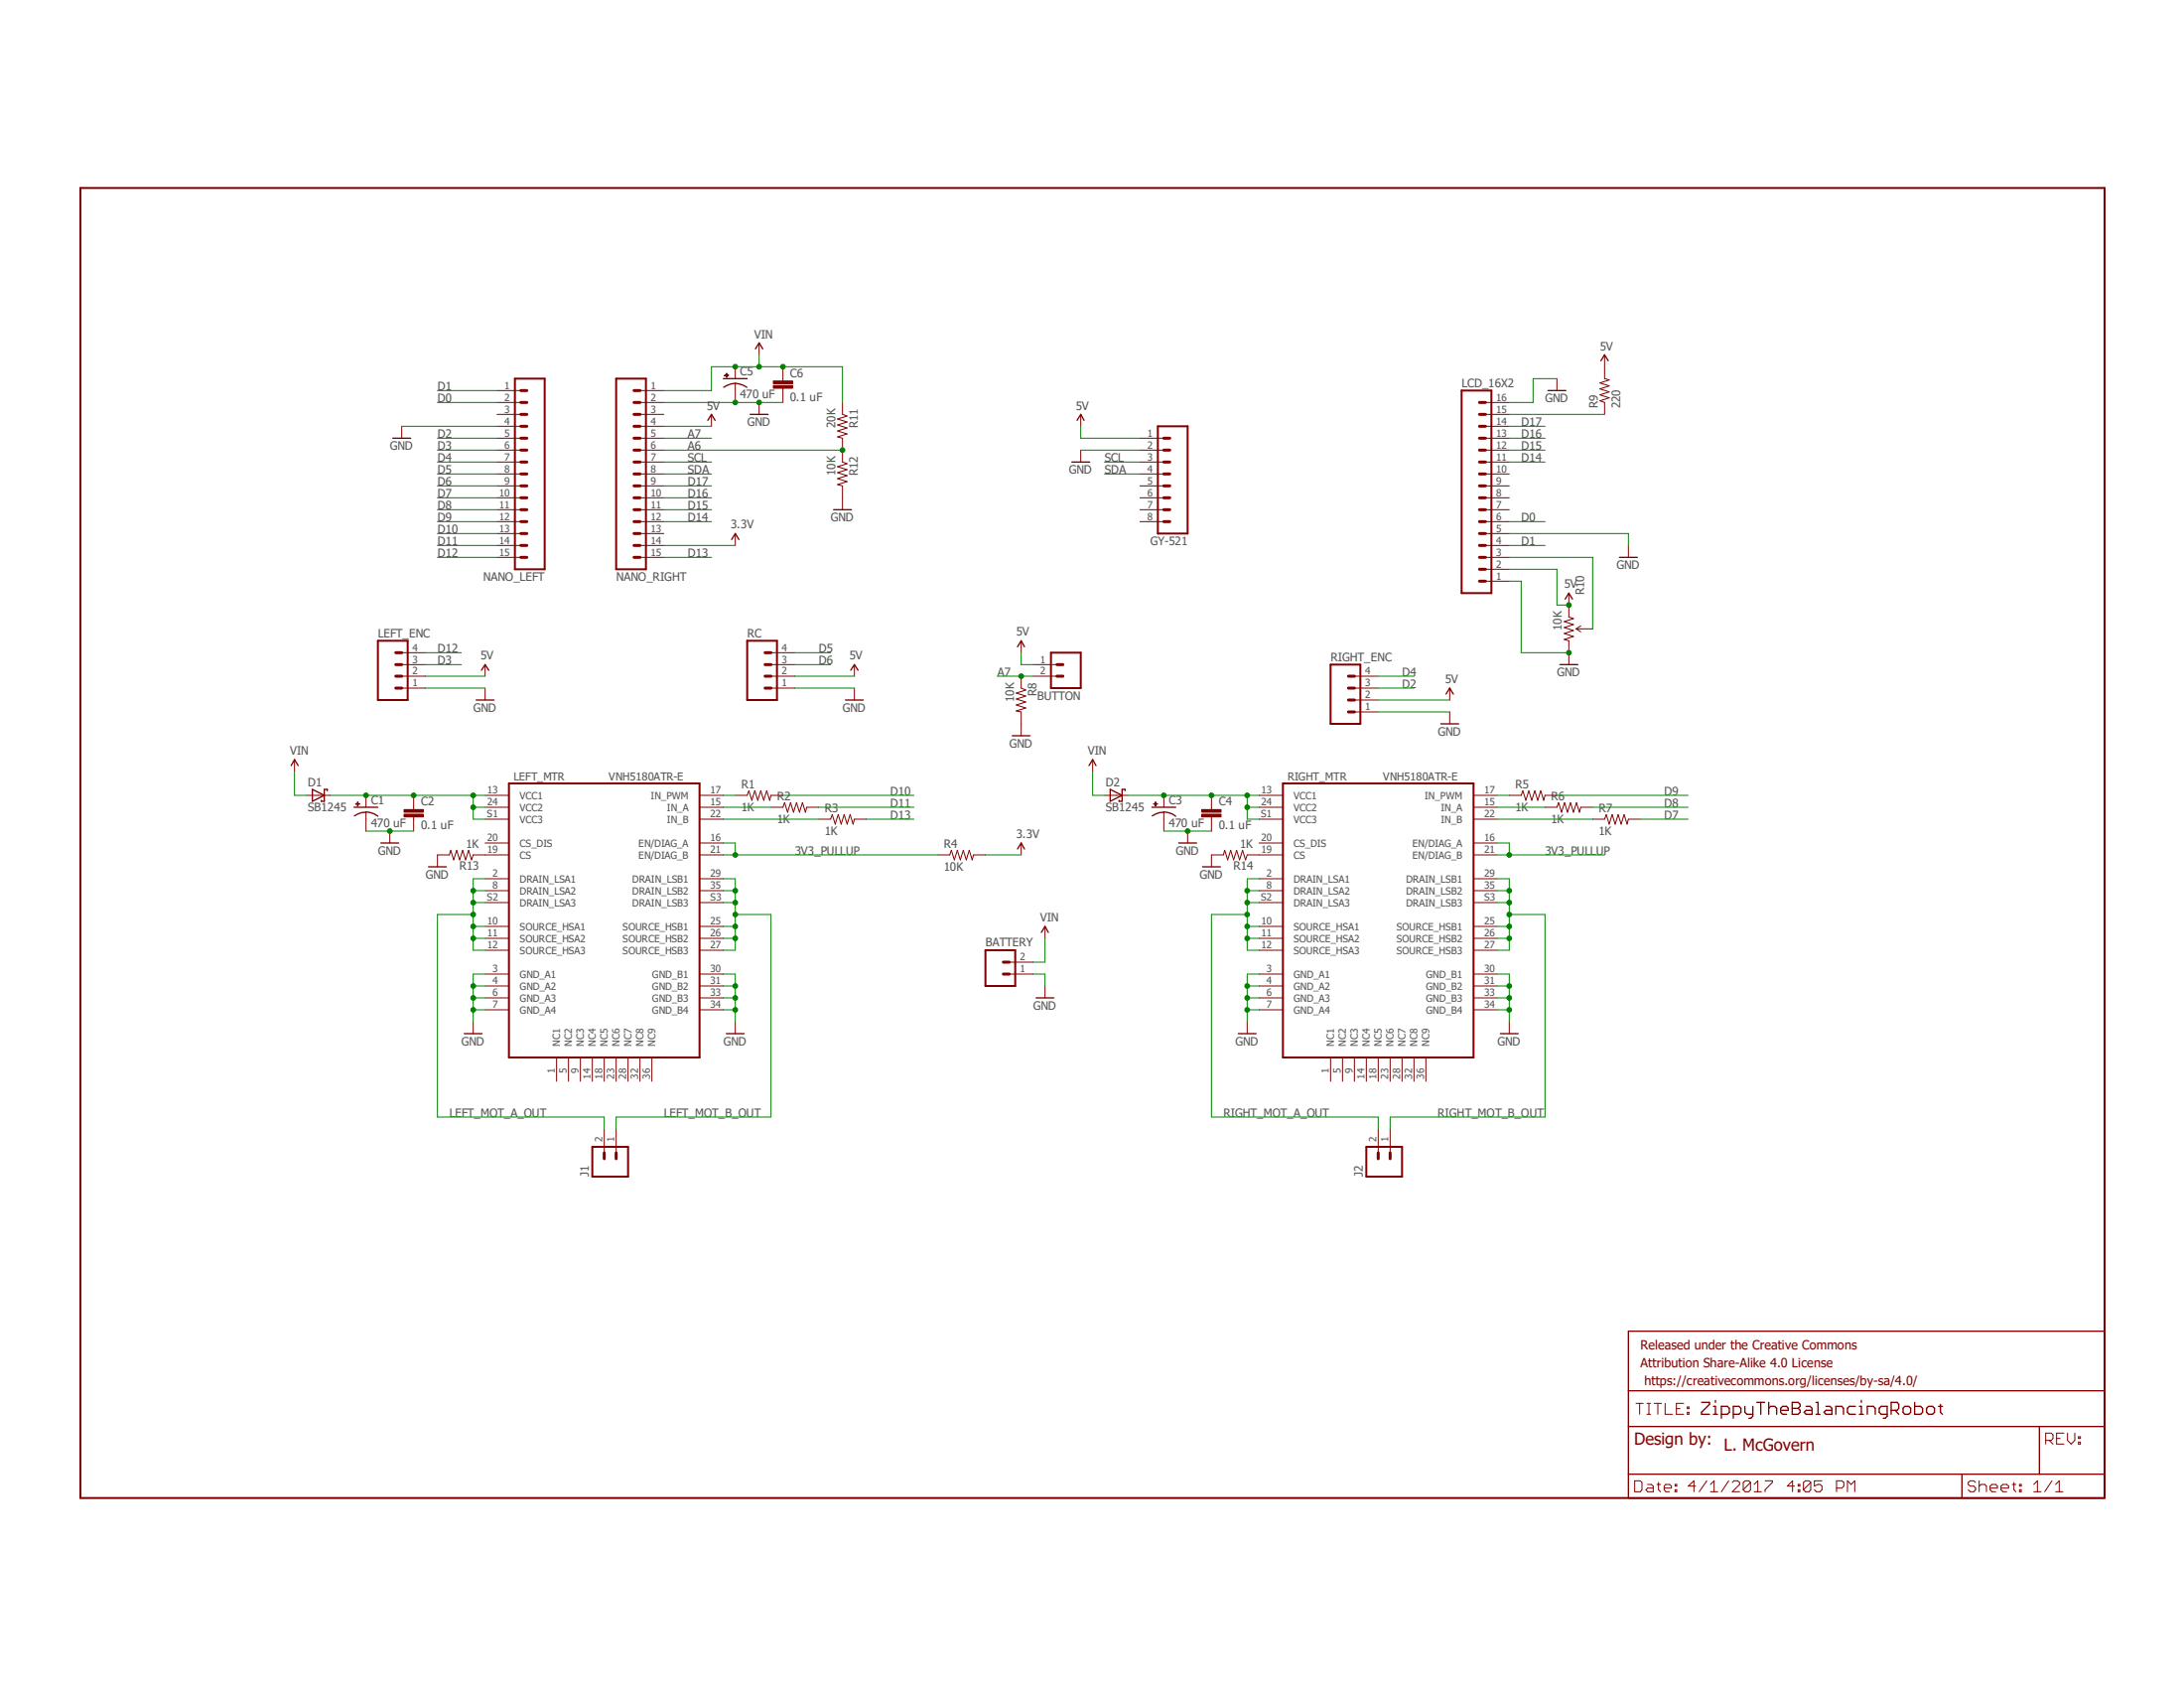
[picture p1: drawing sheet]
<svg xmlns="http://www.w3.org/2000/svg" width="279mm" height="216mm" viewBox="0 0 279 216" stroke-linecap="round" stroke-linejoin="round" font-family="sans-serif">
<path d="M9.9 23.9l259.6 168.1M269.5 23.9l-259.6 168.1" fill="none" stroke="#fff" stroke-width=".13"/>
<path d="M10.3 24h258.9v167.6h-258.9zM65.9 48.4h3.8v24.4h-3.8zM78.8 48.4h3.8v24.4h-3.8zM148.1 54.5h3.8v13.7h-3.8zM187 50h3.8v25.9h-3.8zM134.5 83.5h3.8v4.5h-3.8zM65.1 100.2h24.4v35.1h-24.4zM164.1 100.2h24.4v35.1h-24.4zM75.8 146.7h4.5v3.8h-4.5zM174.8 146.7h4.6v3.8h-4.6z" fill="none" stroke="#800000" stroke-width=".25"/>
<g fill="none" stroke="#800000" stroke-width=".17">
<path d="M90.6 53.8l.4-.8 .5 .8M92.5 48.4h3.1M92.6 49.5a2.41 2.41 0 0 1 2.9 0M96 53h2.3M96.6 44.6l.5-.7 .5 .7M137.1 59.1h2.3M137.8 53.8l.5-.8 .4 .8M198 50h2.3M204.8 46.1l.5-.7 .4 .7M200.2 76.6l.5-.7 .5 .7M207.2 71.3h2.3M37.3 97.9l.4-.7 .4 .7"/>
<path d="M60.9 89.5h2.3M61.6 85.7l.5-.7 .4 .7M130.2 82.7l.4-.7 .5 .7M139.3 97.9l.5-.7 .4 .7M184.3 92.6h2.3M185 88.8l.5-.8 .4 .8M199.6 85h2.2M40 101l1.5 .7-1.5 .8zM41.9 101.1v-.1h-.4v1.5h-.4v-.1M48.7 107.8h2.3M130.2 108.6l.4-.8 .5 .8M142 101l1.6 .7-1.6 .8z"/>
<path d="M143.9 101.1v-.1h-.3v1.5h-.4v-.1M150.8 107.8h2.3M59.4 132.2h2.3M92.9 132.2h2.3M158.4 132.2h2.3M191.9 132.2h2.3M208.3 170.3h60.9v21.3h-60.9zM208.3 177.9h60.9M217.7 179.4h1v.2l-1 1v.3h1M219.2 179.9h.3v1M219.5 179.1v.3M223.2 179.9v.7l.3 .3h.7"/>
<path d="M224.2 179.9v1.2l-.2 .3h-.3M224.7 179.4h1.1M225.3 179.4v1.5M226.3 179.4v1.5M229.3 179.4h.7l.3 .2v.3l-.3 .2 .3 .3v.2l-.3 .3h-.7zM231.1 179.9h.5l.2 .2v.8h-.7l-.3-.3 .3-.2h.7M232.3 179.4h.3v1.5M233.6 179.9h.5l.3 .2v.8h-.8l-.3-.3 .3-.2h.8M237.4 179.9h-.8l-.3 .2v.5l.3 .3h.8M237.9 179.9h.2v1M238.1 179.1v.3M243.7 179.9h.5l.2 .2v.5l-.2 .3h-.5l-.2-.3v-.5z"/>
<path d="M244.9 179.4v1.5h.8l.3-.3v-.5l-.3-.2h-.8M248 179.9h.5M248.2 179.6v1l.3 .3M208.3 182.5h60.9M208.3 188.6h60.9M219.2 180.9h.5M220.2 180.9h.8l.2-.3v-.5l-.2-.2h-.8v1.5M221.7 180.9h.8l.2-.3v-.5l-.2-.2h-.8v1.5M226.3 180.1l.2-.2h.5l.3 .2v.8M227.8 180.4h1v-.3l-.2-.2h-.6l-.2 .2v.5l.2 .3h.6M229.3 180.1h.7M232.3 180.9h.5"/>
<path d="M234.9 180.9v-1h.7l.2 .2v.8M237.9 180.9h.5M238.9 180.9v-1h.7l.3 .2v.8M241.4 180.9h-.7l-.3-.3v-.5l.3-.2h.7v1.2l-.2 .3h-.3M241.9 180.4h.8l.2-.3v-.5l-.2-.2h-.8v1.5M242.4 180.4l.5 .5M246.5 180.1l.2-.2h.5l.3 .2v.5l-.3 .3h-.5l-.2-.3zM251 188.6v3M260.9 182.5v6.1"/>
</g>
<g fill="none" stroke="#800000" stroke-width=".13">
<path d="M63.6 50h3M63.6 51.5h3M63.6 53h3M63.6 54.5h3M63.6 56h3M63.6 57.6h3M63.6 59.1h3M81.9 50h3M81.9 51.5h3M81.9 53h3M81.9 54.5h3M81.9 56h3"/>
<path d="M81.9 57.6h3M81.9 59.1h3M91 53v1.5M94.1 49v1M97.1 43.9v1.5M97.1 51.5v1.5M138.3 53v1.5M138.3 57.6v1.5M145.8 56h3.1M145.8 57.6h3.1M145.8 59.1h3.1M190 51.5h3.1"/>
<path d="M190 53h3.1M190 54.5h3.1M190 56h3.1M190 57.6h3.1M190 59.1h3.1M199.2 48.4v1.6M205.3 45.4v3l.6 .2-1.2 .4 1.2 .4-1.2 .3 1.2 .4-1.2 .4 1.2 .4-1.2 .4 .6 .2v1.5M63.6 60.6h3M63.6 62.1h3M63.6 63.7h3M63.6 65.2h3M63.6 66.7h3"/>
<path d="M63.6 68.2h3M63.6 69.8h3M63.6 71.3h3M81.9 60.6h3M81.9 62.1h3M81.9 63.7h3M81.9 65.2h3M81.9 66.7h3M81.9 68.2h3M81.9 69.8h3M81.9 71.3h3M145.8 60.6h3.1"/>
<path d="M145.8 62.1h3.1M145.8 63.7h3.1M145.8 65.2h3.1M145.8 66.7h3.1M190 60.6h3.1M190 62.1h3.1M190 63.7h3.1M190 65.2h3.1M190 66.7h3.1M190 68.2h3.1M190 69.8h3.1M190 71.3h3.1"/>
<path d="M190 74.3h3.1M190 72.8h3.1M200.7 75.9v3l.6 .2-1.2 .4 1.2 .4-1.2 .4 1.2 .3-1.2 .4 1.2 .4-1.2 .4 .6 .2v3M208.3 69.8v1.5M37.7 97.2v1.5M62.1 85v1.5M62.1 88v1.5M130.6 82v1.5M132.2 85h3M132.2 86.5h3M139.8 97.2v1.5M185.5 88v1.5"/>
<path d="M185.5 91.1v1.5M201.6 80.4l.6 .4M201.6 80.4h2.2M202.2 80.1l-.6 .3M39.2 101.7h3M49.9 106.3v1.5M51.7 104.1h2.4v.4h-2.4zM51.7 103.5h2.4v.4h-2.4zM52.9 101.7v1.8M52.9 104.5v1.8M62.1 109.3h3M62.1 107.8h3"/>
<path d="M62.1 112.4h3M62.1 113.9h3M62.1 115.4h3M62.1 103.3h3M62.1 104.8h3M62.1 101.7h3M62.1 118.5h3M89.5 109.3h3M89.5 107.8h3M89.5 112.4h3M89.5 113.9h3M89.5 115.4h3"/>
<path d="M89.5 103.3h3M89.5 104.8h3M89.5 101.7h3M89.5 118.5h3M94.1 101.7h1.5l.2-.6 .4 1.3 .4-1.3 .3 1.3 .4-1.3 .4 1.3 .4-1.3 .4 1.3 .1-.7h1.6M98.6 103.3h1.6l.2-.6 .4 1.2 .3-1.2 .4 1.2 .4-1.2 .4 1.2 .4-1.2 .3 1.2 .2-.6h1.5M104.7 104.8h1.6l.2-.6 .3 1.2 .4-1.2 .4 1.2 .4-1.2 .4 1.2 .4-1.2 .3 1.2 .2-.6h1.5M120 109.3h1.5l.2-.5 .4 1.2 .4-1.2 .4 1.2 .3-1.2 .4 1.2 .4-1.2 .4 1.2 .1-.7h1.6M130.6 107.8v1.5M141.3 101.7h3M151.9 106.3v1.5M153.8 104.1h2.4v.4h-2.4z"/>
<path d="M153.8 103.5h2.4v.4h-2.4zM155 101.7v1.8M155 104.5v1.8M161.1 109.3h3M161.1 107.8h3M161.1 112.4h3M161.1 113.9h3M161.1 115.4h3M161.1 103.3h3M161.1 104.8h3M161.1 101.7h3M161.1 118.5h3"/>
<path d="M188.5 109.3h3.1M188.5 107.8h3.1M188.5 112.4h3.1M188.5 113.9h3.1M188.5 115.4h3.1M188.5 103.3h3.1M188.5 104.8h3.1M188.5 101.7h3.1M188.5 118.5h3.1M193.1 101.7h1.5l.2-.6 .4 1.3 .4-1.3 .4 1.3 .3-1.3 .4 1.3 .4-1.3 .4 1.3 .2-.7h1.5M197.7 103.3h1.5l.2-.6 .4 1.2 .4-1.2 .3 1.2 .4-1.2 .4 1.2 .4-1.2 .4 1.2 .1-.6h1.6M203.8 104.8h1.5l.2-.6 .4 1.2 .3-1.2 .4 1.2 .4-1.2 .4 1.2 .4-1.2 .4 1.2 .1-.6h1.5"/>
<path d="M60.5 130.7v1.5M62.1 124.6h3M62.1 126.1h3M62.1 127.6h3M62.1 129.2h3M62.1 120h3M62.1 121.5h3M71.2 135.3v3M72.7 135.3v3M74.3 135.3v3M75.8 135.3v3M77.3 135.3v3"/>
<path d="M78.8 135.3v3M80.3 135.3v3M81.9 135.3v3M83.4 135.3v3M89.5 124.6h3M89.5 126.1h3M89.5 127.6h3M89.5 129.2h3M89.5 120h3M89.5 121.5h3M94.1 130.7v1.5M159.6 130.7v1.5"/>
<path d="M161.1 124.6h3M161.1 126.1h3M161.1 127.6h3M161.1 129.2h3M161.1 120h3M161.1 121.5h3M170.2 135.3v3M171.7 135.3v3M173.3 135.3v3M174.8 135.3v3M176.3 135.3v3M177.8 135.3v3"/>
<path d="M179.4 135.3v3M180.9 135.3v3M182.4 135.3v3M188.5 124.6h3.1M188.5 126.1h3.1M188.5 127.6h3.1M188.5 129.2h3.1M188.5 120h3.1M188.5 121.5h3.1M193.1 130.7v1.5M77.3 144.4v3M78.8 144.4v3"/>
<path d="M176.3 144.4v3M177.8 144.4v3M209.3 179.5h.9M209.8 179.5v1.4M210.7 179.5h.5M210.9 179.5v1.4M211.6 179.5h1M212.1 179.5v1.4M213 179.5v1.4h1M215.4 179.5h-.9v1.4h.9M215.9 180h.2v.2h-.2zM209.1 189.4h.7l.3 .2v.9l-.3 .3h-.7z"/>
<path d="M210.7 180.9h.5M210.8 189.9h.4l.3 .2v.7h-.7l-.2-.3 .2-.2h.7M212 189.9h.4M212.2 189.6v.9l.2 .3M212.9 190.3h.9v-.2l-.2-.2h-.5l-.2 .2v.4l.2 .3h.5M214.3 190.5h.2v.3h-.2zM214.3 189.9h.2v.2h-.2zM214.5 180.2h.4M215.9 180.6h.2v.3h-.2zM216.9 190.1h-.9l.7-.7v1.4M218.4 189.4l-1 1.4M218.8 190.8h1"/>
<path d="M218.8 189.9l.5-.5v1.4M221.1 189.4l-.9 1.4M221.6 189.6l.2-.2h.5l.2 .2v.3l-.9 .9h.9M223.9 189.6v.9l-.2 .3h-.4l-.3-.3M223.9 189.6l-.2-.2h-.4l-.3 .2v.9M223.9 189.6l-.9 .9M224.4 190.8h.9M224.4 189.9l.5-.5v1.4M225.8 189.4h.9v.2l-.9 .9v.3M229.6 190.1h-1l.7-.7v1.4M230 190.5h.3v.3h-.3zM230 189.9h.3v.2h-.3z"/>
<path d="M231.6 189.6v.9l-.2 .3h-.4l-.3-.3M231.6 189.6l-.2-.2h-.4l-.3 .2v.9M231.6 189.6l-.9 .9M233.1 189.4h-1v.7l.5-.2h.2l.3 .2v.4l-.3 .3h-.4l-.3-.3M234.9 190.3h.7l.3-.2v-.5l-.3-.2h-.7v1.4M236.3 190.8v-1.4l.5 .5 .5-.5v1.4M252.7 189.6l-.2-.2h-.4l-.3 .2v.3l.3 .2h.4l.2 .2v.2l-.2 .3h-.4l-.3-.3M253.2 190.1l.2-.2h.5l.2 .2v.7M253.2 189.4v1.4M254.6 190.3h.9v-.2l-.2-.2h-.5l-.2 .2v.4l.2 .3h.5M256 190.3h1v-.2l-.3-.2h-.5l-.2 .2v.4l.2 .3h.5M257.4 189.9h.5"/>
<path d="M257.6 189.6v.9l.3 .3M258.4 190.5h.2v.3h-.2zM258.4 189.9h.2v.2h-.2zM260.2 190.8h.9M260.2 189.9l.4-.5v1.4M261.7 184.2h.7l.2-.2v-.5l-.2-.2h-.7v1.4M262.2 184.2l.4 .5M262.5 189.4l-.9 1.4M263 190.8h.9M263 189.9l.4-.5v1.4M263.1 184h.5M264 183.3h-.9v1.4h.9"/>
<path d="M264.5 183.3v.9l.5 .5 .4-.5v-.9M265.9 184.4h.2v.3h-.2zM265.9 183.8h.2v.2h-.2z"/>
</g>
<g fill="none" stroke="#800000" stroke-width=".38">
<path d="M66.6 53h.8M66.6 51.5h.8M66.6 50h.8M66.6 56h.8M66.6 54.5h.8M66.6 57.6h.8M66.6 59.1h.8M81.1 53h.8M81.1 51.5h.8M81.1 50h.8M81.1 56h.8M81.1 54.5h.8"/>
<path d="M81.1 57.6h.8M81.1 59.1h.8M148.9 56h.7M148.9 57.6h.7M148.9 59.1h.7M189.3 53h.7M189.3 51.5h.7M189.3 56h.7M189.3 54.5h.7M189.3 57.6h.7M189.3 59.1h.7M66.6 60.6h.8"/>
<path d="M66.6 62.1h.8M66.6 63.7h.8M66.6 65.2h.8M66.6 66.7h.8M66.6 68.2h.8M66.6 69.8h.8M66.6 71.3h.8M81.1 60.6h.8M81.1 62.1h.8M81.1 63.7h.8M81.1 65.2h.8M81.1 66.7h.8"/>
<path d="M81.1 68.2h.8M81.1 69.8h.8M81.1 71.3h.8M148.9 60.6h.7M148.9 62.1h.7M148.9 63.7h.7M148.9 65.2h.7M148.9 66.7h.7M189.3 60.6h.7M189.3 62.1h.7M189.3 63.7h.7M189.3 65.2h.7"/>
<path d="M189.3 66.7h.7M189.3 68.2h.7M189.3 69.8h.7M189.3 71.3h.7M189.3 72.8h.7M189.3 74.3h.7M135.2 86.5h.8M135.2 85h.8M77.3 147.4v.8M78.8 147.4v.8M176.3 147.4v.8M177.8 147.4v.8"/>
</g>
<path d="M51.7 104.3h2.4M51.7 103.7h2.4M153.8 104.3h2.4M153.8 103.7h2.4" fill="none" stroke="#800000" stroke-width=".34"/>
<path d="M92.7 48h.5h-.5z" fill-rule="evenodd" fill="#800000"/>
<path d="M92.7 48h.5h-.5z" fill="none" stroke="#800000" stroke-width=".13"/>
<path d="M92.9 47.8h.1v.5h-.1z" fill-rule="evenodd" fill="#800000"/>
<g fill="none" stroke="#800000" stroke-width=".13">
<path d="M51.4 54.5v1.5M92.9 47.8h.1v.5h-.1zM94.1 46.9v1.5M94.1 50v1.5M98.9 49.3h2.5v.4h-2.5zM98.9 48.7h2.5v.4h-2.5zM100.2 46.9v1.8M100.2 49.7v1.8M107.8 51.5v1.5l.6 .2-1.3 .4 1.3 .4-1.3 .4 1.3 .3-1.3 .4 1.3 .4-1.3 .4 .7 .1v3.1l.6 .2-1.3 .4 1.3 .4-1.3 .4 1.3 .3-1.3 .4 1.3 .4-1.3 .4 .7 .1v3.1M94.1 68.2v1.6M51.4 88h3M51.4 86.5h3"/>
<path d="M51.4 85h3M51.4 83.5h3M98.6 88h3.1M98.6 86.5h3.1M98.6 85h3.1M98.6 83.5h3.1M109.3 85v1.5M109.3 88v1.5M173.3 88h3M173.3 86.5h3M173.3 91.1h3M173.3 89.5h3"/>
<path d="M46.8 103.9v.9M133.7 118.5v1.5M129.1 124.6h3.1M129.1 123.1h3.1M133.7 126.1v1.5"/>
</g>
<path d="M98.9 49.5h2.5M98.9 48.9h2.5" fill="none" stroke="#800000" stroke-width=".34"/>
<path d="M50.2 56h2.3M93.6 69l.5-.8 .4 .8M106.6 65.2h2.3M108.2 89.5h2.2M108.8 85.7l.5-.7 .5 .7M45.3 103.3h3M46.8 103.8l1.1 .3 .4 .3M46.8 103.9h-.5l-1 .5M133.2 119.3l.5-.8 .4 .8M132.5 127.6h2.3" fill="none" stroke="#800000" stroke-width=".17"/>
<path d="M48.3 82h3.9v7.5h-3.9zM95.6 82h3.8v7.5h-3.8zM170.2 85h3.8v7.6h-3.8zM126.1 121.5h3.8v4.6h-3.8z" fill="none" stroke="#800000" stroke-width=".25"/>
<g fill="none" stroke="#800000" stroke-width=".38">
<path d="M50.6 85h.8M50.6 86.5h.8M50.6 88h.8M50.6 83.5h.8M97.9 85h.7M97.9 86.5h.7M97.9 88h.7M97.9 83.5h.7M172.5 86.5h.8M172.5 88h.8M172.5 89.5h.8M172.5 91.1h.8"/>
<path d="M128.4 123.1h.7M128.4 124.6h.7"/>
</g>
<path d="M45.5 102.8h.5v.1h-.5z" fill-rule="evenodd" fill="#800000"/>
<path d="M45.5 102.8h.5v.1h-.5z" fill="none" stroke="#800000" stroke-width=".13"/>
<path d="M45.7 102.6h.1v.5h-.1z" fill-rule="evenodd" fill="#800000"/>
<path d="M45.7 102.6h.1v.5h-.1zM46.8 101.7v1.6M46.8 104.8v1.5M148.9 103.9v.9" fill="none" stroke="#800000" stroke-width=".13"/>
<path d="M147.4 103.3h3M148.9 103.8l1 .3 .5 .3M148.9 103.9h-.5l-1 .5" fill="none" stroke="#800000" stroke-width=".17"/>
<path d="M147.6 102.8h.5v.1h-.5z" fill-rule="evenodd" fill="#800000"/>
<path d="M147.6 102.8h.5v.1h-.5z" fill="none" stroke="#800000" stroke-width=".13"/>
<path d="M147.8 102.6h.1v.5h-.1z" fill-rule="evenodd" fill="#800000"/>
<path d="M130.6 86.5v1.5l.6 .3-1.2 .3 1.2 .4-1.2 .4 1.2 .4-1.2 .4 1.2 .4-1.2 .3 .6 .2v3M62.1 109.3h-1.6l-.2 .7-.4-1.2-.3 1.2-.4-1.2-.4 1.2-.4-1.2-.4 1.2-.3-1.2-.2 .5h-1.5v1.6M147.8 102.6h.1v.5h-.1zM148.9 101.7v1.6M148.9 104.8v1.5M161.1 109.3h-1.5l-.3 .7-.3-1.2-.4 1.2-.4-1.2-.4 1.2-.4-1.2-.3 1.2-.4-1.2-.2 .5h-1.5v1.6" fill="none" stroke="#800000" stroke-width=".13"/>
<path d="M129.5 94.1h2.3M54.8 110.9h2.3M153.8 110.9h2.3" fill="none" stroke="#800000" stroke-width=".17"/>
<path d="M92.5 124.6h1.6v6.1M92.5 126.1h1.6" fill="none" stroke="#008000" stroke-width=".13"/>
<circle cx="94.1" cy="126.1" r=".3" fill="#008000"/>
<g fill="none" stroke="#008000" stroke-width=".13">
<path d="M92.5 127.6h1.6"/>
<circle cx="94.1" cy="126.1" r=".3"/>
</g>
<circle cx="94.1" cy="127.6" r=".3" fill="#008000"/>
<g fill="none" stroke="#008000" stroke-width=".13">
<path d="M92.5 129.2h1.6"/>
<circle cx="94.1" cy="127.6" r=".3"/>
</g>
<circle cx="94.1" cy="129.2" r=".3" fill="#008000"/>
<g fill="none" stroke="#008000" stroke-width=".13">
<path d="M60.5 126.1h1.6M62.1 124.6h-1.6v6.1"/>
<circle cx="94.1" cy="129.2" r=".3"/>
</g>
<circle cx="60.5" cy="126.1" r=".3" fill="#008000"/>
<g fill="none" stroke="#008000" stroke-width=".13">
<path d="M60.5 127.6h1.6"/>
<circle cx="60.5" cy="126.1" r=".3"/>
</g>
<circle cx="60.5" cy="127.6" r=".3" fill="#008000"/>
<g fill="none" stroke="#008000" stroke-width=".13">
<path d="M60.5 129.2h1.6"/>
<circle cx="60.5" cy="127.6" r=".3"/>
</g>
<circle cx="60.5" cy="129.2" r=".3" fill="#008000"/>
<g fill="none" stroke="#008000" stroke-width=".13">
<path d="M46.8 106.3h6.1"/>
<circle cx="60.5" cy="129.2" r=".3"/>
</g>
<circle cx="49.9" cy="106.3" r=".3" fill="#008000"/>
<g fill="none" stroke="#008000" stroke-width=".13">
<path d="M191.6 124.6h1.5v6.1M191.6 126.1h1.5"/>
<circle cx="49.9" cy="106.3" r=".3"/>
</g>
<circle cx="193.1" cy="126.1" r=".3" fill="#008000"/>
<g fill="none" stroke="#008000" stroke-width=".13">
<path d="M191.6 127.6h1.5"/>
<circle cx="193.1" cy="126.1" r=".3"/>
</g>
<circle cx="193.1" cy="127.6" r=".3" fill="#008000"/>
<g fill="none" stroke="#008000" stroke-width=".13">
<path d="M191.6 129.2h1.5"/>
<circle cx="193.1" cy="127.6" r=".3"/>
</g>
<circle cx="193.1" cy="129.2" r=".3" fill="#008000"/>
<g fill="none" stroke="#008000" stroke-width=".13">
<path d="M159.6 126.1h1.5M161.1 124.6h-1.5v6.1"/>
<circle cx="193.1" cy="129.2" r=".3"/>
</g>
<circle cx="159.6" cy="126.1" r=".3" fill="#008000"/>
<g fill="none" stroke="#008000" stroke-width=".13">
<path d="M159.6 127.6h1.5"/>
<circle cx="159.6" cy="126.1" r=".3"/>
</g>
<circle cx="159.6" cy="127.6" r=".3" fill="#008000"/>
<g fill="none" stroke="#008000" stroke-width=".13">
<path d="M159.6 129.2h1.5"/>
<circle cx="159.6" cy="127.6" r=".3"/>
</g>
<circle cx="159.6" cy="129.2" r=".3" fill="#008000"/>
<g fill="none" stroke="#008000" stroke-width=".13">
<path d="M148.9 106.3h6.1"/>
<circle cx="159.6" cy="129.2" r=".3"/>
</g>
<circle cx="151.9" cy="106.3" r=".3" fill="#008000"/>
<g fill="none" stroke="#008000" stroke-width=".13">
<path d="M193.1 74.3h1.5v9.2h6.1"/>
<circle cx="151.9" cy="106.3" r=".3"/>
</g>
<circle cx="200.7" cy="83.5" r=".3" fill="#008000"/>
<g fill="none" stroke="#008000" stroke-width=".13">
<path d="M84.9 51.5h12.2M138.3 57.6h7.5M199.2 48.4h-3.1v3.1h-3M193.1 68.2h15.2v1.6M54.4 88h7.7M176.3 91.1h9.2"/>
<circle cx="200.7" cy="83.5" r=".3"/>
</g>
<circle cx="94.1" cy="51.5" r=".3" fill="#008000"/>
<g fill="none" stroke="#008000" stroke-width=".13">
<path d="M97.1 51.5h3.1"/>
<circle cx="94.1" cy="51.5" r=".3"/>
</g>
<circle cx="97.1" cy="51.5" r=".3" fill="#008000"/>
<g fill="none" stroke="#008000" stroke-width=".13">
<path d="M51.4 54.5h12.2M101.7 88h7.6M92.5 112.4h1.6v9.1h-1.6M92.5 113.9h1.6M132.2 124.6h1.5v1.5"/>
<circle cx="97.1" cy="51.5" r=".3"/>
</g>
<circle cx="94.1" cy="113.9" r=".3" fill="#008000"/>
<g fill="none" stroke="#008000" stroke-width=".13">
<path d="M92.5 115.4h1.6"/>
<circle cx="94.1" cy="113.9" r=".3"/>
</g>
<circle cx="94.1" cy="115.4" r=".3" fill="#008000"/>
<g fill="none" stroke="#008000" stroke-width=".13">
<path d="M92.5 118.5h1.6"/>
<circle cx="94.1" cy="115.4" r=".3"/>
</g>
<circle cx="94.1" cy="118.5" r=".3" fill="#008000"/>
<g fill="none" stroke="#008000" stroke-width=".13">
<path d="M92.5 120h1.6"/>
<circle cx="94.1" cy="118.5" r=".3"/>
</g>
<circle cx="94.1" cy="120" r=".3" fill="#008000"/>
<g fill="none" stroke="#008000" stroke-width=".13">
<path d="M94.1 117h4.5"/>
<circle cx="94.1" cy="120" r=".3"/>
</g>
<circle cx="94.1" cy="117" r=".3" fill="#008000"/>
<g fill="none" stroke="#008000" stroke-width=".13">
<path d="M62.1 112.4h-1.6v9.1h1.6M98.6 117v25.9h-19.8v1.5M60.5 120h1.6"/>
<circle cx="94.1" cy="117" r=".3"/>
</g>
<circle cx="60.5" cy="120" r=".3" fill="#008000"/>
<g fill="none" stroke="#008000" stroke-width=".13">
<path d="M60.5 118.5h1.6"/>
<circle cx="60.5" cy="120" r=".3"/>
</g>
<circle cx="60.5" cy="118.5" r=".3" fill="#008000"/>
<g fill="none" stroke="#008000" stroke-width=".13">
<path d="M60.5 115.4h1.6"/>
<circle cx="60.5" cy="118.5" r=".3"/>
</g>
<circle cx="60.5" cy="115.4" r=".3" fill="#008000"/>
<g fill="none" stroke="#008000" stroke-width=".13">
<path d="M60.5 113.9h1.6"/>
<circle cx="60.5" cy="115.4" r=".3"/>
</g>
<circle cx="60.5" cy="113.9" r=".3" fill="#008000"/>
<g fill="none" stroke="#008000" stroke-width=".13">
<path d="M56 117h4.5"/>
<circle cx="60.5" cy="113.9" r=".3"/>
</g>
<circle cx="60.5" cy="117" r=".3" fill="#008000"/>
<g fill="none" stroke="#008000" stroke-width=".13">
<path d="M56 68.2h7.6M56 69.8h7.6M84.9 69.8h9.2M84.9 71.3h6.1M56 117v25.9h21.3v1.5M60.5 103.3h1.6M62.1 101.7h-1.6v3.1h1.6M92.5 101.7h1.6M92.5 103.3h6.1M92.5 104.8h12.2M100.2 101.7h16.7M104.7 103.3h12.2"/>
<path d="M110.8 104.8h6.1M126.1 109.3h4.5"/>
<circle cx="60.5" cy="117" r=".3"/>
</g>
<circle cx="60.5" cy="103.3" r=".3" fill="#008000"/>
<circle cx="60.5" cy="103.3" r=".3" fill="none" stroke="#008000" stroke-width=".13"/>
<circle cx="60.5" cy="101.7" r=".3" fill="#008000"/>
<g fill="none" stroke="#008000" stroke-width=".13">
<path d="M42.2 101.7h18.3"/>
<circle cx="60.5" cy="101.7" r=".3"/>
</g>
<circle cx="52.9" cy="101.7" r=".3" fill="#008000"/>
<circle cx="52.9" cy="101.7" r=".3" fill="none" stroke="#008000" stroke-width=".13"/>
<circle cx="46.8" cy="101.7" r=".3" fill="#008000"/>
<g fill="none" stroke="#008000" stroke-width=".13">
<path d="M97.1 46.9h-6.1v3.1h-6.1M37.7 98.7v3h1.5M139.8 98.7v3h1.5"/>
<circle cx="46.8" cy="101.7" r=".3"/>
</g>
<circle cx="94.1" cy="46.9" r=".3" fill="#008000"/>
<g fill="none" stroke="#008000" stroke-width=".13">
<path d="M97.1 45.4v1.5h3.1"/>
<circle cx="94.1" cy="46.9" r=".3"/>
</g>
<circle cx="97.1" cy="46.9" r=".3" fill="#008000"/>
<g fill="none" stroke="#008000" stroke-width=".13">
<path d="M100.2 46.9h7.6v4.6"/>
<circle cx="97.1" cy="46.9" r=".3"/>
</g>
<circle cx="100.2" cy="46.9" r=".3" fill="#008000"/>
<g fill="none" stroke="#008000" stroke-width=".13">
<path d="M191.6 101.7h1.5M191.6 103.3h6.1M191.6 104.8h12.2M191.6 107.8h1.5v1.5h-1.5M133.7 120v3.1h-1.5"/>
<circle cx="100.2" cy="46.9" r=".3"/>
</g>
<circle cx="193.1" cy="109.3" r=".3" fill="#008000"/>
<g fill="none" stroke="#008000" stroke-width=".13">
<path d="M92.5 109.3h27.5M92.5 107.8h1.6v1.5M193.1 109.3h12.2"/>
<circle cx="193.1" cy="109.3" r=".3"/>
</g>
<circle cx="94.1" cy="109.3" r=".3" fill="#008000"/>
<g fill="none" stroke="#008000" stroke-width=".13">
<path d="M159.6 103.3h1.5M161.1 101.7h-1.5v3.1h1.5"/>
<circle cx="94.1" cy="109.3" r=".3"/>
</g>
<circle cx="159.6" cy="103.3" r=".3" fill="#008000"/>
<circle cx="159.6" cy="103.3" r=".3" fill="none" stroke="#008000" stroke-width=".13"/>
<circle cx="159.6" cy="101.7" r=".3" fill="#008000"/>
<g fill="none" stroke="#008000" stroke-width=".13">
<path d="M144.3 101.7h15.3"/>
<circle cx="159.6" cy="101.7" r=".3"/>
</g>
<circle cx="155" cy="101.7" r=".3" fill="#008000"/>
<circle cx="155" cy="101.7" r=".3" fill="none" stroke="#008000" stroke-width=".13"/>
<circle cx="148.9" cy="101.7" r=".3" fill="#008000"/>
<g fill="none" stroke="#008000" stroke-width=".13">
<path d="M161.1 112.4h-1.5v9.1h1.5M159.6 120h1.5"/>
<circle cx="148.9" cy="101.7" r=".3"/>
</g>
<circle cx="159.6" cy="120" r=".3" fill="#008000"/>
<g fill="none" stroke="#008000" stroke-width=".13">
<path d="M159.6 118.5h1.5"/>
<circle cx="159.6" cy="120" r=".3"/>
</g>
<circle cx="159.6" cy="118.5" r=".3" fill="#008000"/>
<g fill="none" stroke="#008000" stroke-width=".13">
<path d="M159.6 115.4h1.5"/>
<circle cx="159.6" cy="118.5" r=".3"/>
</g>
<circle cx="159.6" cy="115.4" r=".3" fill="#008000"/>
<g fill="none" stroke="#008000" stroke-width=".13">
<path d="M159.6 113.9h1.5"/>
<circle cx="159.6" cy="115.4" r=".3"/>
</g>
<circle cx="159.6" cy="113.9" r=".3" fill="#008000"/>
<g fill="none" stroke="#008000" stroke-width=".13">
<path d="M155 117h4.6"/>
<circle cx="159.6" cy="113.9" r=".3"/>
</g>
<circle cx="159.6" cy="117" r=".3" fill="#008000"/>
<g fill="none" stroke="#008000" stroke-width=".13">
<path d="M155 117v25.9h21.3v1.5M191.6 112.4h1.5v9.1h-1.5M191.6 113.9h1.5"/>
<circle cx="159.6" cy="117" r=".3"/>
</g>
<circle cx="193.1" cy="113.9" r=".3" fill="#008000"/>
<g fill="none" stroke="#008000" stroke-width=".13">
<path d="M191.6 115.4h1.5"/>
<circle cx="193.1" cy="113.9" r=".3"/>
</g>
<circle cx="193.1" cy="115.4" r=".3" fill="#008000"/>
<g fill="none" stroke="#008000" stroke-width=".13">
<path d="M191.6 118.5h1.5"/>
<circle cx="193.1" cy="115.4" r=".3"/>
</g>
<circle cx="193.1" cy="118.5" r=".3" fill="#008000"/>
<g fill="none" stroke="#008000" stroke-width=".13">
<path d="M191.6 120h1.5"/>
<circle cx="193.1" cy="118.5" r=".3"/>
</g>
<circle cx="193.1" cy="120" r=".3" fill="#008000"/>
<g fill="none" stroke="#008000" stroke-width=".13">
<path d="M193.1 117h4.6"/>
<circle cx="193.1" cy="120" r=".3"/>
</g>
<circle cx="193.1" cy="117" r=".3" fill="#008000"/>
<g fill="none" stroke="#008000" stroke-width=".13">
<path d="M56 66.7h7.6M56 65.2h7.6M56 63.7h7.6M193.1 72.8h6.1v4.6h1.5M197.7 117v25.9h-19.9v1.5M199.2 101.7h16.7M203.8 103.3h12.1M209.8 104.8h6.1"/>
<circle cx="193.1" cy="117" r=".3"/>
</g>
<circle cx="200.7" cy="77.4" r=".3" fill="#008000"/>
<g fill="none" stroke="#008000" stroke-width=".13">
<path d="M56 56h7.6M56 50h7.6M56 51.5h7.6M56 59.1h7.6M56 57.6h7.6M84.9 56h6.1M84.9 54.5h6.1M84.9 59.1h6.1M138.3 54.5v1.5h7.5M141.3 59.1h4.5M193.1 56h4.6M193.1 54.5h4.6"/>
<path d="M193.1 59.1h4.6M193.1 57.6h4.6M193.1 53h12.2M56 71.3h7.6M84.9 66.7h6.1M84.9 65.2h6.1M84.9 63.7h6.1M84.9 62.1h6.1M84.9 60.6h6.1M141.3 60.6h4.5M193.1 71.3h10.7v9.1M193.1 69.8h4.6"/>
<path d="M193.1 66.7h4.6M54.4 86.5h7.7M54.4 85h4.6M54.4 83.5h4.6M101.7 86.5h7.6M127.6 86.5h4.6M130.6 83.5v1.5h1.6M176.3 86.5h4.6M176.3 89.5h9.2M176.3 88h4.6"/>
<circle cx="200.7" cy="77.4" r=".3"/>
</g>
<circle cx="130.6" cy="86.5" r=".3" fill="#008000"/>
<g fill="none" stroke="#008000" stroke-width=".13">
<path d="M84.9 57.6h22.9M56 60.6h7.6M56 62.1h7.6M101.7 83.5h4.6M101.7 85h4.6"/>
<circle cx="130.6" cy="86.5" r=".3"/>
</g>
<circle cx="107.8" cy="57.6" r=".3" fill="#008000"/>
<circle cx="107.8" cy="57.6" r=".3" fill="none" stroke="#008000" stroke-width=".13"/>
<g font-size="2.1" fill="#800000">
<text x="209.1" y="184.7">Design by:</text>
<text x="220.5" y="185.5">L. McGovern</text>
</g>
<g font-size="1.6" fill="#800000">
<text x="209.8" y="172.6">Released under the Creative Commons</text>
<text x="209.8" y="174.8">Attribution Share-Alike 4.0 License</text>
<text x="210.4" y="177.1">https://creativecommons.org/licenses/by-sa/4.0/</text>
</g>
<g font-size="1.5" fill="#505050">
<text x="96.5" y="43.3">VIN</text>
<text x="204.7" y="44.8">5V</text>
<text x="56" y="50">D1</text>
<text x="56" y="51.5">D0</text>
<text x="90.4" y="52.4">5V</text>
<text x="94.7" y="50.9">470 uF</text>
<text x="94.7" y="48">C5</text>
<text x="101.1" y="51.3">0.1 uF</text>
<text x="101.1" y="48.2">C6</text>
<text x="137.6" y="52.4">5V</text>
<text x="187" y="49.5">LCD_16X2</text>
<text x="197.7" y="51.5">GND</text>
<text x="204.4" y="52.2" transform="rotate(-90 204.4 52.2)">R9</text>
<text x="207.3" y="52.2" transform="rotate(-90 207.3 52.2)">220</text>
<text x="49.9" y="57.6">GND</text>
<text x="56" y="56.1">D2</text>
<text x="56" y="57.6">D3</text>
<text x="56" y="59.1">D4</text>
<text x="88" y="59.1">SCL</text>
<text x="88" y="56.1">A7</text>
<text x="88" y="57.6">A6</text>
<text x="95.6" y="54.5">GND</text>
<text x="106.9" y="54.7" transform="rotate(-90 106.9 54.7)">20K</text>
<text x="109.7" y="54.8" transform="rotate(-90 109.7 54.8)">R11</text>
<text x="141.3" y="59.1">SCL</text>
<text x="194.6" y="59.1">D14</text>
<text x="194.6" y="57.6">D15</text>
<text x="194.6" y="56.1">D16</text>
<text x="194.6" y="54.5">D17</text>
<text x="56" y="65.2">D8</text>
<text x="56" y="63.7">D7</text>
<text x="56" y="60.6">D5</text>
<text x="56" y="62.1">D6</text>
<text x="88" y="65.2">D15</text>
<text x="88" y="63.7">D16</text>
<text x="88" y="62.1">D17</text>
<text x="88" y="60.6">SDA</text>
<text x="106.9" y="60.8" transform="rotate(-90 106.9 60.8)">10K</text>
<text x="109.7" y="60.9" transform="rotate(-90 109.7 60.9)">R12</text>
<text x="136.7" y="60.6">GND</text>
<text x="141.3" y="60.6">SDA</text>
<text x="56" y="68.2">D10</text>
<text x="56" y="69.8">D11</text>
<text x="56" y="66.7">D9</text>
<text x="56" y="71.3">D12</text>
<text x="88" y="71.3">D13</text>
<text x="88" y="66.7">D14</text>
<text x="93.5" y="67.6">3.3V</text>
<text x="106.3" y="66.7">GND</text>
<text x="147.2" y="69.8">GY-521</text>
<text x="194.6" y="69.8">D1</text>
<text x="194.6" y="66.7">D0</text>
<text x="61.8" y="74.3">NANO_LEFT</text>
<text x="78.8" y="74.3">NANO_RIGHT</text>
<text x="200.1" y="75.2">5V</text>
<text x="202.7" y="76.1" transform="rotate(-90 202.7 76.1)">R10</text>
<text x="206.8" y="72.8">GND</text>
<text x="48.3" y="81.5">LEFT_ENC</text>
<text x="56" y="83.5">D12</text>
<text x="95.6" y="81.5">RC</text>
<text x="104.7" y="83.5">D5</text>
<text x="130" y="81.3">5V</text>
<text x="199.8" y="80.6" transform="rotate(-90 199.8 80.6)">10K</text>
<text x="56" y="85">D3</text>
<text x="61.5" y="84.4">5V</text>
<text x="104.7" y="85">D6</text>
<text x="108.7" y="84.4">5V</text>
<text x="127.6" y="86.5">A7</text>
<text x="129.7" y="89.8" transform="rotate(-90 129.7 89.8)">10K</text>
<text x="132.6" y="89" transform="rotate(-90 132.6 89)">R8</text>
<text x="132.7" y="89.5">BUTTON</text>
<text x="170.2" y="84.5">RIGHT_ENC</text>
<text x="179.4" y="88.1">D2</text>
<text x="179.4" y="86.5">D4</text>
<text x="184.9" y="87.4">5V</text>
<text x="199.2" y="86.5">GND</text>
<text x="60.5" y="91.1">GND</text>
<text x="107.8" y="91.1">GND</text>
<text x="129.1" y="95.6">GND</text>
<text x="183.9" y="94.1">GND</text>
<text x="37.1" y="96.6">VIN</text>
<text x="39.4" y="100.6">D1</text>
<text x="94.8" y="100.8">R1</text>
<text x="113.9" y="101.7">D10</text>
<text x="139.2" y="96.6">VIN</text>
<text x="141.4" y="100.6">D2</text>
<text x="193.8" y="100.8">R5</text>
<text x="212.9" y="101.7">D9</text>
<text x="39.4" y="103.8">SB1245</text>
<text x="47.5" y="105.8">470 uF</text>
<text x="47.5" y="102.9">C1</text>
<text x="53.8" y="106.1">0.1 uF</text>
<text x="53.8" y="103">C2</text>
<text x="94.8" y="103.7">1K</text>
<text x="99.4" y="105.2">1K</text>
<text x="99.4" y="102.4">R2</text>
<text x="105.5" y="106.8">1K</text>
<text x="105.5" y="103.9">R3</text>
<text x="113.9" y="103.3">D11</text>
<text x="113.9" y="104.8">D13</text>
<text x="130" y="107.2">3.3V</text>
<text x="141.4" y="103.8">SB1245</text>
<text x="149.5" y="105.8">470 uF</text>
<text x="149.5" y="102.9">C3</text>
<text x="155.9" y="106.1">0.1 uF</text>
<text x="155.9" y="103">C4</text>
<text x="193.8" y="103.7">1K</text>
<text x="198.4" y="105.2">1K</text>
<text x="198.4" y="102.4">R6</text>
<text x="204.5" y="106.8">1K</text>
<text x="204.5" y="103.9">R7</text>
<text x="212.9" y="103.3">D8</text>
<text x="212.9" y="104.8">D7</text>
<text x="48.3" y="109.3">GND</text>
<text x="54.4" y="112.4">GND</text>
<text x="58.8" y="111.3">R13</text>
<text x="59.6" y="108.4">1K</text>
<text x="101.7" y="109.3">3V3_PULLUP</text>
<text x="120.7" y="111.3">10K</text>
<text x="120.7" y="108.5">R4</text>
<text x="150.4" y="109.3">GND</text>
<text x="153.5" y="112.4">GND</text>
<text x="157.8" y="111.3">R14</text>
<text x="158.6" y="108.4">1K</text>
<text x="197.7" y="109.3">3V3_PULLUP</text>
<text x="133.1" y="117.9">VIN</text>
<text x="126.1" y="121.1">BATTERY</text>
<text x="132.2" y="129.2">GND</text>
<text x="59" y="133.7">GND</text>
<text x="92.5" y="133.7">GND</text>
<text x="158" y="133.7">GND</text>
<text x="191.6" y="133.7">GND</text>
<text x="57.5" y="142.9">LEFT_MOT_A_OUT</text>
<text x="84.9" y="142.9">LEFT_MOT_B_OUT</text>
<text x="156.5" y="142.9">RIGHT_MOT_A_OUT</text>
<text x="183.9" y="142.9">RIGHT_MOT_B_OUT</text>
<text x="75.3" y="150.5" transform="rotate(-90 75.3 150.5)">J1</text>
<text x="174.3" y="150.5" transform="rotate(-90 174.3 150.5)">J2</text>
</g>
<g font-size="1.4" fill="#505050">
<text x="65.7" y="99.8">LEFT_MTR</text>
<text x="77.9" y="99.8">VNH5180ATR-E</text>
<text x="164.8" y="99.8">RIGHT_MTR</text>
<text x="177" y="99.8">VNH5180ATR-E</text>
</g>
<g font-size="1.3" fill="#505050">
<text x="64.6" y="49.7">1</text>
<text x="64.6" y="51.3">2</text>
<text x="64.6" y="52.8">3</text>
<text x="83.3" y="49.7">1</text>
<text x="83.3" y="51.3">2</text>
<text x="83.3" y="52.8">3</text>
<text x="191.4" y="52.8">15</text>
<text x="191.4" y="51.3">16</text>
<text x="64.6" y="54.3">4</text>
<text x="64.6" y="55.8">5</text>
<text x="64.6" y="57.4">6</text>
<text x="64.6" y="58.9">7</text>
<text x="83.3" y="54.3">4</text>
<text x="83.3" y="55.8">5</text>
<text x="83.3" y="57.4">6</text>
<text x="83.3" y="58.9">7</text>
<text x="146.8" y="55.8">1</text>
<text x="146.8" y="57.4">2</text>
<text x="146.8" y="58.9">3</text>
<text x="191.4" y="58.9">11</text>
<text x="191.4" y="57.4">12</text>
<text x="191.4" y="55.8">13</text>
<text x="191.4" y="54.3">14</text>
<text x="63.9" y="63.5">10</text>
<text x="63.9" y="65">11</text>
<text x="64.6" y="60.4">8</text>
<text x="64.6" y="61.9">9</text>
<text x="83.3" y="60.4">8</text>
<text x="83.3" y="61.9">9</text>
<text x="83.3" y="63.5">10</text>
<text x="83.3" y="65">11</text>
<text x="146.8" y="60.4">4</text>
<text x="146.8" y="61.9">5</text>
<text x="146.8" y="63.5">6</text>
<text x="146.8" y="65">7</text>
<text x="191.4" y="65">7</text>
<text x="191.4" y="63.5">8</text>
<text x="191.4" y="61.9">9</text>
<text x="191.4" y="60.4">10</text>
<text x="63.9" y="66.5">12</text>
<text x="63.9" y="68">13</text>
<text x="63.9" y="69.6">14</text>
<text x="63.9" y="71.1">15</text>
<text x="83.3" y="66.5">12</text>
<text x="83.3" y="68">13</text>
<text x="83.3" y="69.6">14</text>
<text x="83.3" y="71.1">15</text>
<text x="146.8" y="66.5">8</text>
<text x="191.4" y="71.1">3</text>
<text x="191.4" y="69.6">4</text>
<text x="191.4" y="68">5</text>
<text x="191.4" y="66.5">6</text>
<text x="191.4" y="74.1">1</text>
<text x="191.4" y="72.6">2</text>
<text x="52.8" y="83.3">4</text>
<text x="100" y="83.3">4</text>
<text x="52.8" y="87.8">1</text>
<text x="52.8" y="86.3">2</text>
<text x="52.8" y="84.8">3</text>
<text x="100" y="87.8">1</text>
<text x="100" y="86.3">2</text>
<text x="100" y="84.8">3</text>
<text x="133.1" y="84.8">1</text>
<text x="133.1" y="86.3">2</text>
<text x="174.7" y="89.3">2</text>
<text x="174.7" y="87.8">3</text>
<text x="174.7" y="86.3">4</text>
<text x="174.7" y="90.8">1</text>
<text x="62.4" y="101.5">13</text>
<text x="90.9" y="101.5">17</text>
<text x="161.4" y="101.5">13</text>
<text x="189.9" y="101.5">17</text>
<text x="62.3" y="104.6">S1</text>
<text x="62.4" y="107.6">20</text>
<text x="62.4" y="103">24</text>
<text x="66.5" y="102.2">VCC1</text>
<text x="66.5" y="103.7">VCC2</text>
<text x="66.5" y="105.2">VCC3</text>
<text x="83.3" y="102.2">IN_PWM</text>
<text x="85.3" y="103.8">IN_A</text>
<text x="85.3" y="105.3">IN_B</text>
<text x="90.9" y="107.6">16</text>
<text x="90.9" y="103">15</text>
<text x="90.9" y="104.6">22</text>
<text x="161.3" y="104.6">S1</text>
<text x="161.4" y="107.6">20</text>
<text x="161.4" y="103">24</text>
<text x="165.5" y="102.2">VCC1</text>
<text x="165.5" y="103.7">VCC2</text>
<text x="165.5" y="105.2">VCC3</text>
<text x="182.3" y="102.2">IN_PWM</text>
<text x="184.4" y="103.8">IN_A</text>
<text x="184.4" y="105.3">IN_B</text>
<text x="189.9" y="107.6">16</text>
<text x="189.9" y="103">15</text>
<text x="189.9" y="104.6">22</text>
<text x="62.4" y="109.1">19</text>
<text x="63" y="112.2">2</text>
<text x="63" y="113.7">8</text>
<text x="66.5" y="109.8">CS</text>
<text x="66.5" y="108.3">CS_DIS</text>
<text x="66.5" y="112.9">DRAIN_LSA1</text>
<text x="80.9" y="112.9">DRAIN_LSB1</text>
<text x="81.7" y="108.3">EN/DIAG_A</text>
<text x="81.7" y="109.8">EN/DIAG_B</text>
<text x="90.9" y="112.2">29</text>
<text x="90.9" y="113.7">35</text>
<text x="90.9" y="109.1">21</text>
<text x="161.4" y="109.1">19</text>
<text x="162" y="112.2">2</text>
<text x="162" y="113.7">8</text>
<text x="165.5" y="109.8">CS</text>
<text x="165.5" y="108.3">CS_DIS</text>
<text x="165.5" y="112.9">DRAIN_LSA1</text>
<text x="179.9" y="112.9">DRAIN_LSB1</text>
<text x="180.7" y="108.3">EN/DIAG_A</text>
<text x="180.7" y="109.8">EN/DIAG_B</text>
<text x="189.9" y="112.2">29</text>
<text x="189.9" y="113.7">35</text>
<text x="189.9" y="109.1">21</text>
<text x="62.3" y="115.2">S2</text>
<text x="62.4" y="118.3">10</text>
<text x="62.4" y="119.8">11</text>
<text x="66.5" y="114.4">DRAIN_LSA2</text>
<text x="66.5" y="115.9">DRAIN_LSA3</text>
<text x="66.5" y="119">SOURCE_HSA1</text>
<text x="79.7" y="119">SOURCE_HSB1</text>
<text x="80.9" y="114.4">DRAIN_LSB2</text>
<text x="80.9" y="115.9">DRAIN_LSB3</text>
<text x="90.9" y="115.2">S3</text>
<text x="90.9" y="118.3">25</text>
<text x="90.9" y="119.8">26</text>
<text x="161.3" y="115.2">S2</text>
<text x="161.4" y="118.3">10</text>
<text x="161.4" y="119.8">11</text>
<text x="165.5" y="114.4">DRAIN_LSA2</text>
<text x="165.5" y="115.9">DRAIN_LSA3</text>
<text x="165.5" y="119">SOURCE_HSA1</text>
<text x="178.7" y="119">SOURCE_HSB1</text>
<text x="179.9" y="114.4">DRAIN_LSB2</text>
<text x="179.9" y="115.9">DRAIN_LSB3</text>
<text x="189.9" y="115.2">S3</text>
<text x="189.9" y="118.3">25</text>
<text x="189.9" y="119.8">26</text>
<text x="62.4" y="121.3">12</text>
<text x="63" y="124.4">3</text>
<text x="63" y="125.9">4</text>
<text x="66.5" y="125">GND_A1</text>
<text x="66.5" y="120.5">SOURCE_HSA2</text>
<text x="66.5" y="122">SOURCE_HSA3</text>
<text x="79.7" y="120.5">SOURCE_HSB2</text>
<text x="79.7" y="122">SOURCE_HSB3</text>
<text x="83.4" y="125">GND_B1</text>
<text x="90.9" y="124.4">30</text>
<text x="90.9" y="125.9">31</text>
<text x="90.9" y="121.3">27</text>
<text x="130.5" y="124.4">1</text>
<text x="130.5" y="122.8">2</text>
<text x="161.4" y="121.3">12</text>
<text x="162" y="124.4">3</text>
<text x="162" y="125.9">4</text>
<text x="165.5" y="125">GND_A1</text>
<text x="165.5" y="120.5">SOURCE_HSA2</text>
<text x="165.5" y="122">SOURCE_HSA3</text>
<text x="178.7" y="120.5">SOURCE_HSB2</text>
<text x="178.7" y="122">SOURCE_HSB3</text>
<text x="182.5" y="125">GND_B1</text>
<text x="189.9" y="124.4">30</text>
<text x="189.9" y="125.9">31</text>
<text x="189.9" y="121.3">27</text>
<text x="63" y="127.4">6</text>
<text x="63" y="128.9">7</text>
<text x="66.5" y="126.6">GND_A2</text>
<text x="66.5" y="128.1">GND_A3</text>
<text x="66.5" y="129.6">GND_A4</text>
<text x="83.4" y="126.6">GND_B2</text>
<text x="83.4" y="128.1">GND_B3</text>
<text x="83.4" y="129.6">GND_B4</text>
<text x="90.9" y="127.4">33</text>
<text x="90.9" y="128.9">34</text>
<text x="162" y="127.4">6</text>
<text x="162" y="128.9">7</text>
<text x="165.5" y="126.6">GND_A2</text>
<text x="165.5" y="128.1">GND_A3</text>
<text x="165.5" y="129.6">GND_A4</text>
<text x="182.5" y="126.6">GND_B2</text>
<text x="182.5" y="128.1">GND_B3</text>
<text x="182.5" y="129.6">GND_B4</text>
<text x="189.9" y="127.4">33</text>
<text x="189.9" y="128.9">34</text>
<text x="71" y="137.3" transform="rotate(-90 71 137.3)">1</text>
<text x="71.7" y="133.9" transform="rotate(-90 71.7 133.9)">NC1</text>
<text x="72.5" y="137.3" transform="rotate(-90 72.5 137.3)">5</text>
<text x="73.2" y="133.9" transform="rotate(-90 73.2 133.9)">NC2</text>
<text x="74" y="137.3" transform="rotate(-90 74 137.3)">9</text>
<text x="74.7" y="133.9" transform="rotate(-90 74.7 133.9)">NC3</text>
<text x="76.2" y="133.9" transform="rotate(-90 76.2 133.9)">NC4</text>
<text x="77.8" y="133.9" transform="rotate(-90 77.8 133.9)">NC5</text>
<text x="79.3" y="133.9" transform="rotate(-90 79.3 133.9)">NC6</text>
<text x="80.8" y="133.9" transform="rotate(-90 80.8 133.9)">NC7</text>
<text x="82.3" y="133.9" transform="rotate(-90 82.3 133.9)">NC8</text>
<text x="83.9" y="133.9" transform="rotate(-90 83.9 133.9)">NC9</text>
<text x="170" y="137.3" transform="rotate(-90 170 137.3)">1</text>
<text x="170.7" y="133.9" transform="rotate(-90 170.7 133.9)">NC1</text>
<text x="171.5" y="137.3" transform="rotate(-90 171.5 137.3)">5</text>
<text x="172.2" y="133.9" transform="rotate(-90 172.2 133.9)">NC2</text>
<text x="173.1" y="137.3" transform="rotate(-90 173.1 137.3)">9</text>
<text x="173.7" y="133.9" transform="rotate(-90 173.7 133.9)">NC3</text>
<text x="175.3" y="133.9" transform="rotate(-90 175.3 133.9)">NC4</text>
<text x="176.8" y="133.9" transform="rotate(-90 176.8 133.9)">NC5</text>
<text x="178.3" y="133.9" transform="rotate(-90 178.3 133.9)">NC6</text>
<text x="179.8" y="133.9" transform="rotate(-90 179.8 133.9)">NC7</text>
<text x="181.4" y="133.9" transform="rotate(-90 181.4 133.9)">NC8</text>
<text x="182.9" y="133.9" transform="rotate(-90 182.9 133.9)">NC9</text>
<text x="75.6" y="138" transform="rotate(-90 75.6 138)">14</text>
<text x="77.1" y="138" transform="rotate(-90 77.1 138)">18</text>
<text x="78.6" y="138" transform="rotate(-90 78.6 138)">23</text>
<text x="80.1" y="138" transform="rotate(-90 80.1 138)">28</text>
<text x="81.7" y="138" transform="rotate(-90 81.7 138)">32</text>
<text x="83.2" y="138" transform="rotate(-90 83.2 138)">36</text>
<text x="174.6" y="138" transform="rotate(-90 174.6 138)">14</text>
<text x="176.1" y="138" transform="rotate(-90 176.1 138)">18</text>
<text x="177.6" y="138" transform="rotate(-90 177.6 138)">23</text>
<text x="179.1" y="138" transform="rotate(-90 179.1 138)">28</text>
<text x="180.7" y="138" transform="rotate(-90 180.7 138)">32</text>
<text x="182.2" y="138" transform="rotate(-90 182.2 138)">36</text>
<text x="77.1" y="146" transform="rotate(-90 77.1 146)">2</text>
<text x="78.6" y="146" transform="rotate(-90 78.6 146)">1</text>
<text x="176.1" y="146" transform="rotate(-90 176.1 146)">2</text>
<text x="177.6" y="146" transform="rotate(-90 177.6 146)">1</text>
</g>
</svg>
